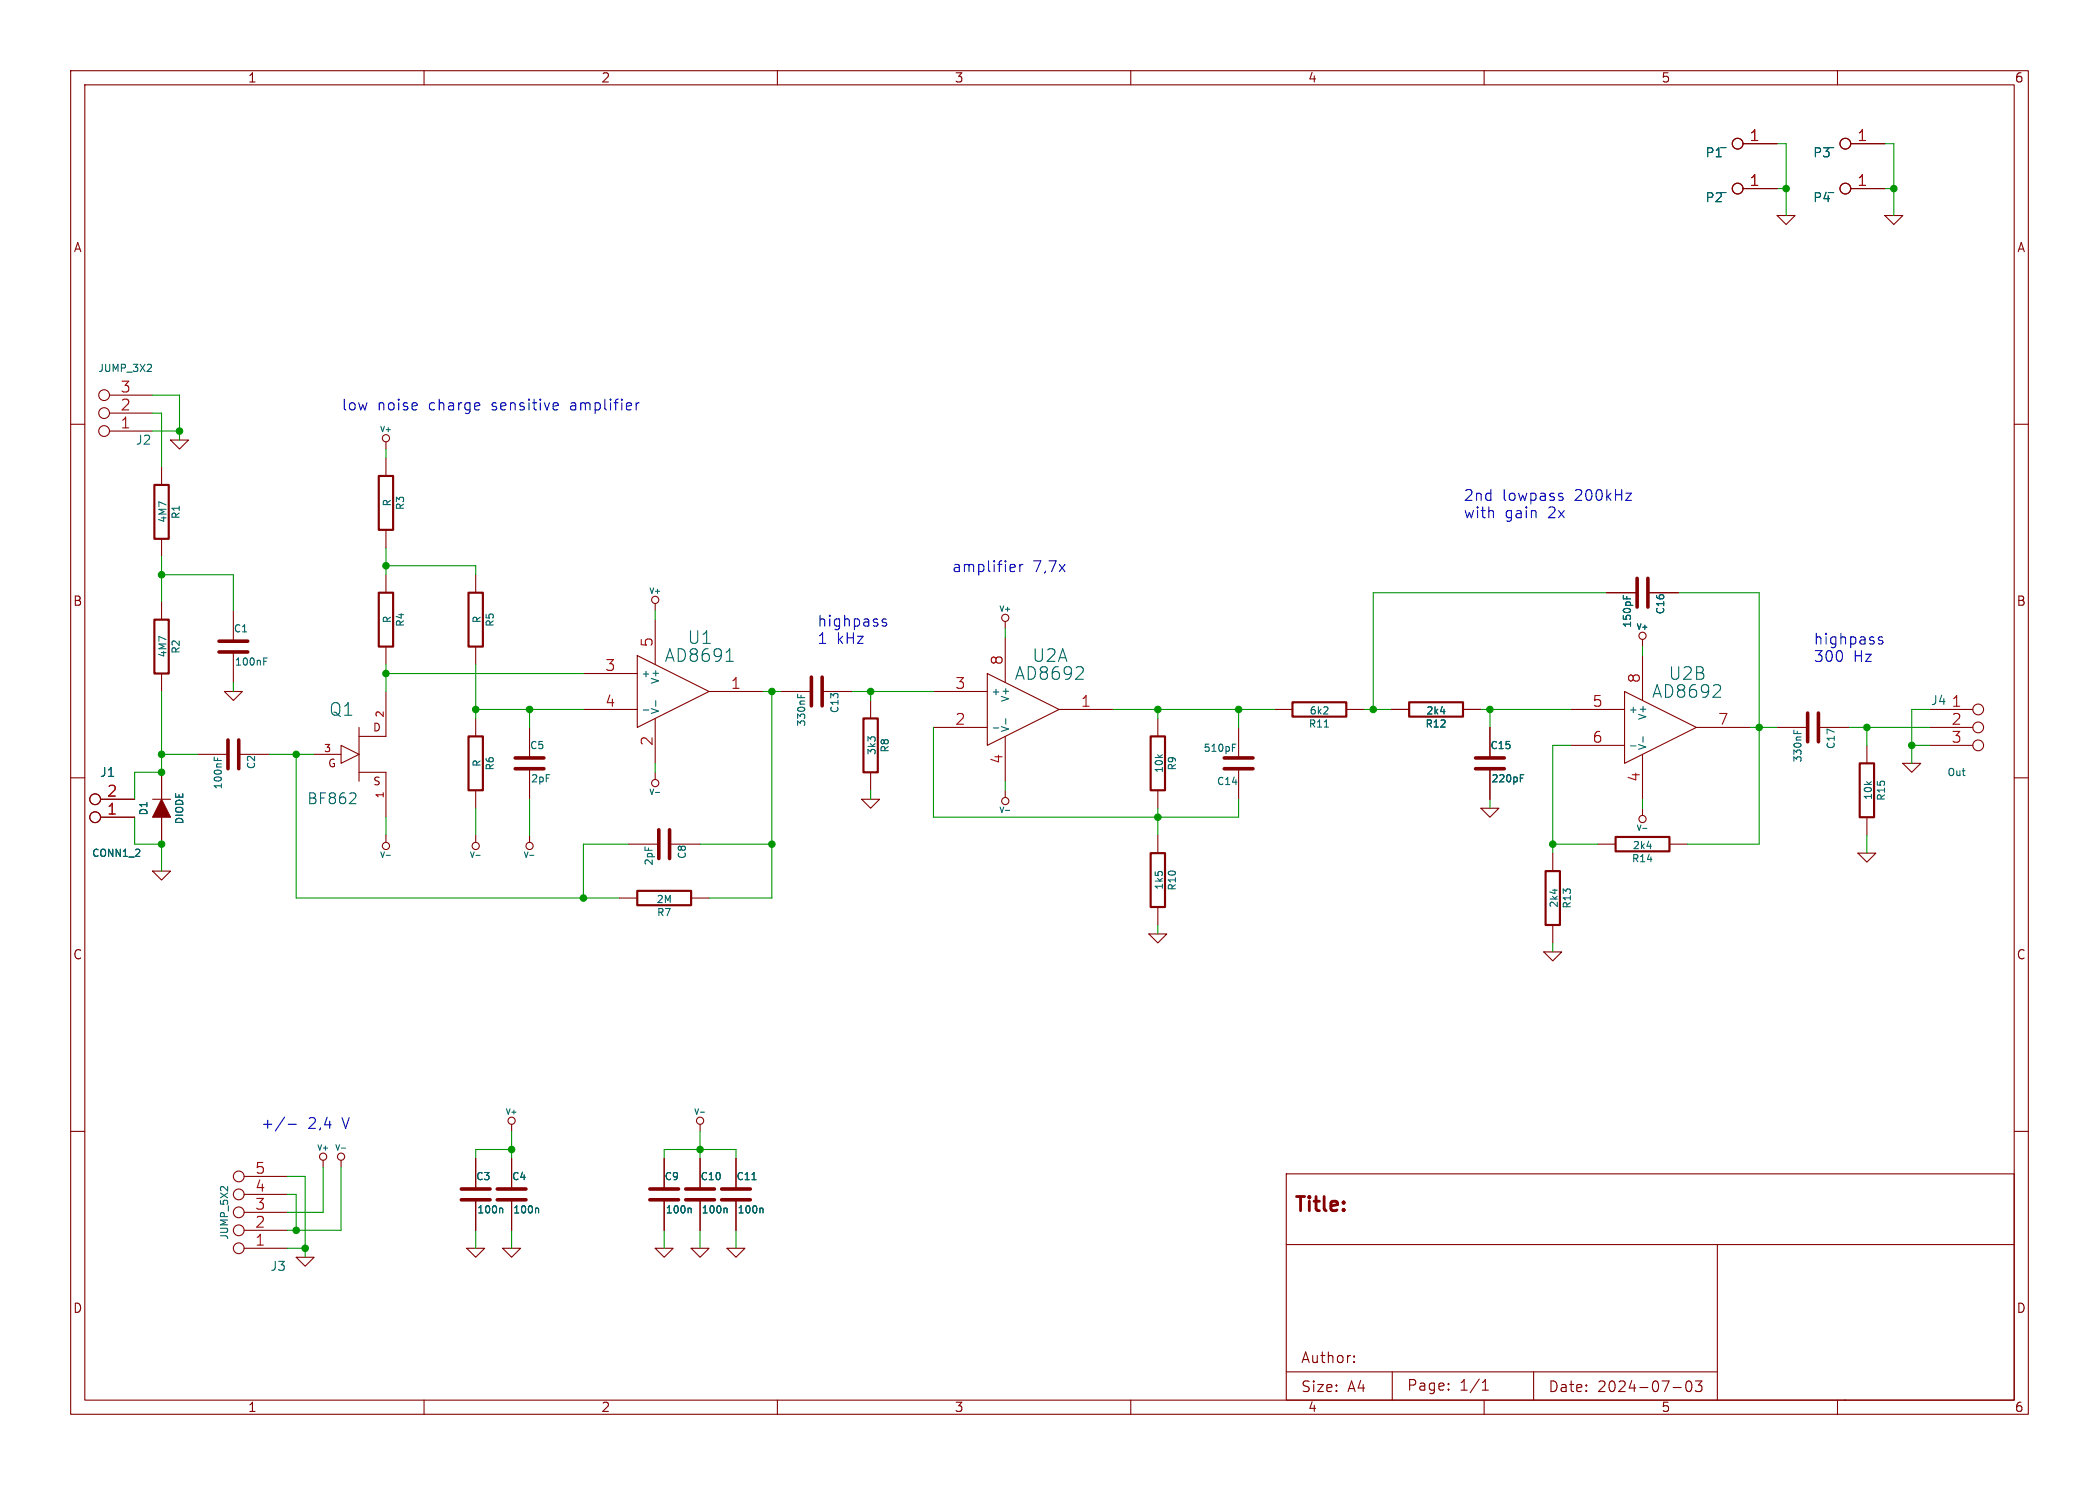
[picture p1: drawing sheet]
<svg xmlns="http://www.w3.org/2000/svg" width="297mm" height="210mm" viewBox="0 0 297 210" stroke-linecap="round" stroke-linejoin="round" font-family="sans-serif">
<g fill="none" stroke="#840000" stroke-width=".15">
<path d="M10 10h277v190h-277zM12 12h273v186h-273zM60 10v2M110 10v2M160 10v2M210 10v2M260 10v2M246.6 26.7h4.9M246.6 20.3h4.9M251.5 30.5h2.5l-1.3 1.3zM261.9 26.7h4.8M261.9 20.3h4.8"/>
<path d="M266.7 30.5h2.5l-1.2 1.3zM10 60h2M15.5 58.4h6.1M15.5 55.9h6.1M285 60h2M15.5 61h6.1M22.9 66v2.6M22.9 76.2v2.5M24.1 62.2h2.6l-1.3 1.3zM54.6 62.5v1M54.6 64.8v2.5M54.6 74.9v2.6"/>
<path d="M22.9 85.1v2.5M22.9 95.3v2.5M31.7 97.8h2.6l-1.3 1.3zM33 86.4v4.3M33 92.2v4.3M54.6 97.8v6.3h-3.8M54.6 81.3v2.5M54.6 91.4v2.6M67.3 81.3v2.5M67.3 91.4v2.6M82.5 95.3h7.7M90.2 92.7l10.1 5.1-10.1 5.1z"/>
<path d="M92.7 85.3v1.1M92.7 87.6v6.4M100.3 97.8h7.6M110.5 97.8h4.3M116.3 97.8h4.3M123.2 99.1v2.5M132.1 97.8h7.6M139.7 95.3l10.2 5-10.2 5.1zM142.2 87.9v1M142.2 90.2v6.3M227.3 83.8h4.3M229.9 97.8l10.1 5.1-10.1 5.1z"/>
<path d="M232.4 90.4v1M232.4 92.7v6.4M233.2 83.8h4.3M10 110h2M14.2 115.6h4.8M14.2 113h4.8M21.6 113h2.5M22.9 109.2v3.8M22.9 115.6v3.8M27.9 106.7h4.4M33.8 106.7h4.3M44.4 106.7h3.9"/>
<path d="M48.3 105.4l2.5 1.3-2.5 1.3zM50.8 102.9v7.6M50.8 109.2h3.8v6.4M54.6 118.1v1M67.3 118.1v1M67.3 101.6v2.5M67.3 111.8v2.5M74.9 118.1v1M74.9 102.9v4.3M74.9 108.7v4.3M82.5 100.3h7.7M88.9 119.4h4.3"/>
<path d="M92.7 109.2v1M92.7 101.6v6.4M94.7 119.4h4.4M121.9 113h2.6l-1.3 1.3zM123.2 109.2v2.6M132.1 102.9h7.6M142.2 111.8v1M142.2 104.1v6.4M149.9 100.3h7.6M163.8 101.6v2.5M163.8 111.8v2.5M163.8 118.1v2.6"/>
<path d="M175.3 102.9v4.3M175.3 108.7v4.3M180.3 100.3h2.6M190.5 100.3h2.5M196.8 100.3h2.6M207 100.3h2.5M209.5 114.3h2.6l-1.3 1.3zM210.8 102.9v4.3M210.8 108.7v4.3M222.2 100.3h7.7M222.2 105.4h7.7M226.1 119.4h2.5"/>
<path d="M232.4 114.3v1M232.4 106.7v6.3M236.2 119.4h2.6M240 102.9h7.6M251.5 102.9h4.3M257.3 102.9h4.3M264.2 105.4v2.6M264.2 115.6v2.5M269.2 108h2.6l-1.3 1.2zM273 100.3h6.1M273 102.9h6.1M273 105.4h6.1"/>
<path d="M285 110h2M21.6 123.2h2.5l-1.2 1.3zM87.6 127h2.6M97.8 127h2.5M162.6 132.1h2.5l-1.3 1.3zM163.8 128.3v2.5M218.4 134.6h2.6l-1.3 1.3zM219.7 120.7v2.5M219.7 130.8v2.6M262.9 120.7h2.5l-1.2 1.2zM10 160h2M72.4 159v1"/>
<path d="M99.1 159v1M285 160h2M34.5 176.5h6.1M34.5 174h6.1M34.5 171.5h6.1M34.5 168.9h6.1M34.5 166.4h6.1M41.9 177.8h2.5l-1.2 1.3zM45.7 164.1v1M48.3 164.1v1M66 176.5h2.6l-1.3 1.3zM67.3 163.8v4.3"/>
<path d="M67.3 169.7v4.3M71.1 176.5h2.6l-1.3 1.3zM72.4 163.8v4.3M72.4 169.7v4.3M92.7 176.5h2.5l-1.2 1.3zM94 163.8v4.3M94 169.7v4.3M97.8 176.5h2.5l-1.2 1.3zM99.1 163.8v4.3M99.1 169.7v4.3M102.9 176.5h2.5l-1.3 1.3zM104.1 163.8v4.3"/>
<path d="M104.1 169.7v4.3M182 166h103v32h-103zM182 176h103M243 176v22M60 198v2M110 198v2M160 198v2M182 194h61M191.6 192.6h.1l-.1 .1M191.6 192.6h-.1l.1 .1M191.6 191.8v.1M191.6 192.6v.1"/>
<path d="M191.6 191.8h.1l-.1 .1M191.6 191.8h-.1l.1 .1M197 194v4M205 196.5v.1M205 195.7v.1M209.7 196.6h.9M209.7 195.5l.5-.4v1.5M210 198v2M217 194v4M236.7 196.2h1.2M238.7 195.4a.36 .36 0 0 1 .6 .2 .77 .77 0 0 1-.4 1.2 1 1 0 0 1-.2-1.4zM239.9 195.3h.9l-.5 .6a.41 .41 0 0 1 .5 .3v.3l-.1 .2-.6 .1-.2-.1"/>
<path d="M260 198v2M261 198h.1"/>
<circle cx="245.9" cy="26.7" r=".76"/>
<circle cx="245.9" cy="20.3" r=".76"/>
<circle cx="261.1" cy="20.3" r=".76"/>
<circle cx="261.1" cy="26.7" r=".76"/>
<circle cx="14.7" cy="58.4" r=".76"/>
<circle cx="14.7" cy="55.9" r=".76"/>
<circle cx="14.7" cy="61" r=".76"/>
<circle cx="54.6" cy="62" r=".51"/>
<circle cx="92.7" cy="84.8" r=".51"/>
<circle cx="142.2" cy="87.4" r=".51"/>
<circle cx="232.4" cy="89.9" r=".51"/>
<circle cx="13.5" cy="115.6" r=".76"/>
<circle cx="13.5" cy="113" r=".76"/>
<circle cx="54.6" cy="119.6" r=".51"/>
<circle cx="67.3" cy="119.6" r=".51"/>
<circle cx="74.9" cy="119.6" r=".51"/>
<circle cx="92.7" cy="110.7" r=".51"/>
<circle cx="142.2" cy="113.3" r=".51"/>
<circle cx="232.4" cy="115.8" r=".51"/>
<circle cx="279.9" cy="105.4" r=".76"/>
<circle cx="279.9" cy="100.3" r=".76"/>
<circle cx="279.9" cy="102.9" r=".76"/>
<circle cx="72.4" cy="158.5" r=".51"/>
<circle cx="99.1" cy="158.5" r=".51"/>
<circle cx="33.8" cy="168.9" r=".76"/>
<circle cx="33.8" cy="166.4" r=".76"/>
<circle cx="33.8" cy="176.5" r=".76"/>
<circle cx="33.8" cy="171.4" r=".76"/>
<circle cx="33.8" cy="174" r=".76"/>
<circle cx="45.7" cy="163.6" r=".51"/>
<circle cx="48.3" cy="163.6" r=".51"/>
</g>
<g fill="none" stroke="#006464" stroke-width=".15">
<path d="M20.8 52.5h.6M21.4 51.6v.4M37.3 93.5h.4M37.3 93h.5M92.8 99.1v.8M102.7 93.5h1.1M112.9 98.2v.5M113.3 98.3v.4M153.1 94.4a.48 .48 0 0 1 .1 .6l-1 1.1h1.1M229.7 84.2v.5M230.2 84.4v.3M243.3 96.9a.48 .48 0 0 1 .1 .7l-1 1h1.1"/>
<path d="M30.3 107.1v.5M30.8 107.2v.4M50.2 112.2a.41 .41 0 0 1 .1 .6l-.9 .9h1M91 100.4h.8M92.7 112.1h.6M140.6 102.9h.7M142.3 114.6h.6M142.3 101.6v.8M174.4 105.7h.3M174.4 105.2h.5M187.4 102.8h.6M203.8 100.6h.7"/>
<path d="M215.1 110h.4M215.1 109.6h.5M230.7 105.5h.8M232.4 117.1h.6M232.5 104.2v.8M233 119.7h.7M253.8 103.3v.4M254.3 103.4v.3M54.6 121h.6M67.3 121h.6M75 121h.5M220 125.7v.7"/>
<path d="M99.1 157.3h.6M31.3 167.8h.3M32.2 167.8v.6M48.3 162.4h.6M70.8 170.9l.3 .1v.5M75.9 170.9l.3 .1v.5M97.5 170.9l.3 .1v.5M102.6 170.9l.3 .1v.5M106.4 166.8h.6M107.7 170.9l.3 .1v.5"/>
</g>
<g fill="none" stroke="#840000" stroke-width=".51">
<path d="M31 92.2h4.1M31 90.7h4.1M114.8 95.8v4M116.3 95.8v4M231.6 81.8v4.1M233.2 81.8v4.1M32.3 104.6v4.1M33.8 104.6v4.1M72.9 108.7h4.1M72.9 107.2h4.1M93.2 117.3v4.1M94.7 117.3v4.1"/>
<path d="M173.2 108.7h4.1M173.2 107.2h4.1M208.8 108.7h4.1M208.8 107.2h4.1M255.8 100.8v4.1M257.3 100.8v4.1M65.3 169.7h4M65.3 168.1h4M70.4 169.7h4M70.4 168.1h4M91.9 169.7h4.1M91.9 168.1h4.1"/>
<path d="M97 169.7h4.1M97 168.1h4.1M102.1 169.7h4.1M102.1 168.1h4.1"/>
</g>
<g fill="none" stroke="#840000" stroke-width=".3">
<path d="M21.8 68.6h2.1v7.6h-2.1zM53.6 67.3h2v7.6h-2zM21.8 87.6h2.1v7.7h-2.1zM53.6 83.8h2v7.6h-2zM66.3 83.8h2v7.6h-2zM182.9 99.3h7.6v2h-7.6zM199.4 99.3h7.6v2h-7.6zM66.3 104.1h2v7.7h-2zM122.2 101.6h2v7.6h-2zM162.8 104.1h2v7.7h-2zM228.6 118.4h7.6v2h-7.6zM263.1 108h2.1v7.6h-2.1z"/>
<path d="M90.2 126h7.6v2h-7.6zM162.8 120.7h2v7.6h-2zM218.7 123.2h2v7.6h-2z"/>
</g>
<path d="M22.9 113l1.2 2.6h-2.5z" fill="#840000" stroke="#840000" stroke-width=".15"/>
<g fill="none" stroke="#0000c2" stroke-width=".15">
<path d="M67.8 57l.1 .3-.7 .2M78.5 57h.4l.1 .3-.7 .2M78.9 57.9l-.4 .1M90 57v1M90.5 57h-.3l-.2 .2M143.1 79.8l.5 .1v.3l-.7 .1M144.3 79.8v1M144.7 79.8l-.3 .1-.1 .2M220.8 70.3h.3l.1 .2-.2 .3h-.3M220.8 69.7l.3 .1M230 69.7h.8l-.8 1.1h.8M125.4 87.6l-.4-.1-.2 .2 .1 .3 .5 .1 .1 .2-.1 .2h-.2h-.4"/>
<path d="M143.6 80.8h-.5M266.4 90.1h-.4l-.2 .2 .1 .2 .5 .1v.2v.2l-.2 .1-.4-.1M40.3 158l-1.3 1.9M40.8 159h1.1"/>
</g>
<g fill="none" stroke="#009600" stroke-width=".15">
<path d="M251.5 20.3h1.2v10.2M251.5 26.7h1.2M266.7 20.3h1.3v10.2M266.7 26.7h1.3M21.6 58.4h1.3v7.6M21.6 55.9h3.8v6.3M21.6 61h3.8M22.9 78.7v6.4M54.6 63.5v1.3M54.6 77.5v3.8M22.9 81.3h10.1v5.1M22.9 97.8v11.4h-3.9v3.8"/>
<path d="M33 96.5v1.3M54.6 80h12.7v1.3M54.6 94v3.8M54.6 95.3h27.9M67.3 94v7.6M92.7 86.4v1.2M107.9 97.8h2.6M109.2 97.8v29.2h-8.9M120.6 97.8h11.5M123.2 97.8v1.3M142.2 88.9v1.3M227.3 83.8h-33v16.5"/>
<path d="M232.4 91.4v1.3M237.5 83.8h11.4v35.6h-10.1M19 115.6v3.8h3.9v3.8M22.9 106.7h5M38.1 106.7h6.3M41.9 106.7v20.3h45.7M54.6 115.6v2.5M67.3 114.3v3.8M67.3 100.3h15.2M74.9 100.3v2.6M74.9 113v5.1M88.9 119.4h-6.4v7.6"/>
<path d="M92.7 108v1.2M99.1 119.4h10.1M123.2 111.8v1.2M132.1 102.9v12.7h43.2v-2.6M142.2 110.5v1.3M157.5 100.3h22.8M163.8 100.3v1.3M163.8 114.3v3.8M175.3 100.3v2.6M193 100.3h3.8M209.5 100.3h12.7M210.8 100.3v2.6"/>
<path d="M210.8 113v1.3M219.7 119.4h6.4M222.2 105.4h-2.5v15.3M232.4 113v1.3M247.6 102.9h3.9M261.6 102.9h11.4M264.2 102.9v2.5M264.2 118.1v2.6M270.5 105.4h2.5M273 100.3h-2.5v7.7M163.8 130.8v1.3M219.7 133.4v1.2"/>
<path d="M40.6 168.9h1.3v5.1M40.6 166.4h2.6v11.4M40.6 176.5h2.6M45.7 165.1v6.4h-5.1M48.3 165.1v8.9h-7.7M67.3 174v2.5M72.4 162.6h-5.1v1.2M72.4 160v3.8M72.4 174v2.5M94 163.8v-1.2h10.1v1.2M94 174v2.5M99.1 160v3.8"/>
<path d="M99.1 174v2.5M104.1 174v2.5"/>
</g>
<g fill="#009600" stroke="#009600" stroke-width=".15">
<circle cx="219.7" cy="119.4" r=".46"/>
<circle cx="248.9" cy="102.9" r=".46"/>
<circle cx="270.5" cy="105.4" r=".46"/>
<circle cx="22.9" cy="109.2" r=".46"/>
<circle cx="54.6" cy="80" r=".46"/>
<circle cx="22.9" cy="81.3" r=".46"/>
<circle cx="25.4" cy="61" r=".46"/>
<circle cx="22.9" cy="106.7" r=".46"/>
<circle cx="22.9" cy="119.4" r=".46"/>
<circle cx="72.4" cy="162.6" r=".46"/>
<circle cx="41.9" cy="174" r=".46"/>
<circle cx="43.2" cy="176.5" r=".46"/>
<circle cx="99.1" cy="162.6" r=".46"/>
<circle cx="163.8" cy="100.3" r=".46"/>
<circle cx="163.8" cy="115.6" r=".46"/>
<circle cx="109.2" cy="119.4" r=".46"/>
<circle cx="109.2" cy="97.8" r=".46"/>
<circle cx="175.3" cy="100.3" r=".46"/>
<circle cx="123.2" cy="97.8" r=".46"/>
<circle cx="82.5" cy="127" r=".46"/>
<circle cx="41.9" cy="106.7" r=".46"/>
<circle cx="54.6" cy="95.3" r=".46"/>
<circle cx="74.9" cy="100.3" r=".46"/>
<circle cx="67.3" cy="100.3" r=".46"/>
<circle cx="264.2" cy="102.9" r=".46"/>
<circle cx="252.7" cy="26.7" r=".46"/>
<circle cx="210.8" cy="100.3" r=".46"/>
<circle cx="268" cy="26.7" r=".46"/>
<circle cx="194.3" cy="100.3" r=".46"/>
</g>
<text font-size="2.8" fill="#840000" x="183" y="171.9">Title:</text>
<g font-size="2.5" fill="#006464">
<text x="94" y="93.8">AD8691</text>
<text x="97.2" y="91.3">U1</text>
<text x="146" y="93.8">U2A</text>
<text x="46.5" y="101.4">Q1</text>
<text x="143.5" y="96.4">AD8692</text>
<text x="233.7" y="98.9">AD8692</text>
<text x="236" y="96.4">U2B</text>
</g>
<g font-size="2.1" fill="#a90000">
<text x="247.5" y="20.1">1</text>
<text x="262.7" y="20.1">1</text>
<text x="247.5" y="26.4">1</text>
<text x="262.7" y="26.4">1</text>
<text x="17" y="58.2">2</text>
<text x="17" y="55.6">3</text>
<text x="17" y="60.7">1</text>
<text x="85.6" y="95">3</text>
<text x="92.5" y="91.6" transform="rotate(-90 92.5 91.6)">5</text>
<text x="142" y="94.1" transform="rotate(-90 142 94.1)">8</text>
<text x="85.6" y="100.1">4</text>
<text x="103.3" y="97.5">1</text>
<text x="135.1" y="97.5">3</text>
<text x="152.9" y="100.1">1</text>
<text x="225.3" y="100.1">5</text>
<text x="232.2" y="96.7" transform="rotate(-90 232.2 96.7)">8</text>
<text x="276.1" y="100.1">1</text>
<text x="92.5" y="105.6" transform="rotate(-90 92.5 105.6)">2</text>
<text x="135.1" y="102.6">2</text>
<text x="225.3" y="105.2">6</text>
<text x="243" y="102.6">7</text>
<text x="276.1" y="102.6">2</text>
<text x="276.1" y="105.2">3</text>
<text x="15.1" y="112.8">2</text>
<text x="142" y="108.1" transform="rotate(-90 142 108.1)">4</text>
<text x="232.2" y="110.7" transform="rotate(-90 232.2 110.7)">4</text>
<text x="15.1" y="115.3">1</text>
<text x="36" y="166.1">5</text>
<text x="36" y="173.7">2</text>
<text x="36" y="171.2">3</text>
<text x="36" y="168.7">4</text>
<text x="36" y="176.3">1</text>
</g>
<g font-size="2.1" fill="#0000c2">
<text x="48.3" y="58.2">low</text>
<text x="53.3" y="58.2">noise</text>
<text x="60.7" y="58.2">charge</text>
<text x="69.7" y="58.2">sensitive</text>
<text x="80.9" y="58.2">amplifier</text>
<text x="207" y="71">2nd</text>
<text x="212.5" y="71">lowpass</text>
<text x="222.8" y="71">200kHz</text>
<text x="207" y="73.4">with</text>
<text x="212.9" y="73.4">gain</text>
<text x="219.1" y="73.4">2x</text>
<text x="134.6" y="81">amplifier</text>
<text x="146.1" y="81">7,7x</text>
<text x="115.6" y="88.7">highpass</text>
<text x="115.6" y="91.2">1</text>
<text x="118.3" y="91.2">kHz</text>
<text x="256.5" y="91.3">highpass</text>
<text x="256.5" y="93.7">300</text>
<text x="262.2" y="93.7">Hz</text>
<text x="36.8" y="159.8">+/-</text>
<text x="43.5" y="159.8">2,4</text>
<text x="48.5" y="159.8">V</text>
</g>
<text font-size="2.1" fill="#006464" x="43.4" y="113.9">BF862</text>
<g font-size="2.1" fill="#840000">
<text x="184" y="193">Author:</text>
<text x="184" y="197.1">Size:</text>
<text x="190.7" y="197.1">A4</text>
<text x="199" y="196.9">Page:</text>
<text x="206.5" y="196.9">1/1</text>
<text x="219" y="197.1">Date:</text>
<text x="226" y="197.1">2024-07-03</text>
</g>
<g font-size="1.8" fill="#840000">
<text x="35" y="11.9">1</text>
<text x="85" y="11.9">2</text>
<text x="135" y="11.9">3</text>
<text x="185" y="11.9">4</text>
<text x="235" y="11.9">5</text>
<text x="285" y="11.9">6</text>
<text x="10.3" y="35.9">A</text>
<text x="285.3" y="35.9">A</text>
<text x="10.3" y="85.9">B</text>
<text x="285.3" y="85.9">B</text>
<text x="10.3" y="135.9">C</text>
<text x="285.3" y="135.9">C</text>
<text x="10.3" y="185.9">D</text>
<text x="285.3" y="185.9">D</text>
<text x="35" y="199.9">1</text>
<text x="85" y="199.9">2</text>
<text x="135" y="199.9">3</text>
<text x="185" y="199.9">4</text>
<text x="235" y="199.9">5</text>
<text x="285" y="199.9">6</text>
</g>
<g font-size="1.8" fill="#006464">
<text x="241.2" y="22.5">P1</text>
<text x="256.5" y="22.5">P3</text>
<text x="241.2" y="28.8">P2</text>
<text x="256.5" y="28.8">P4</text>
<text x="19.1" y="63.1">J2</text>
<text x="273.1" y="99.9">J4</text>
<text x="14" y="110.1">J1</text>
<text x="38.2" y="179.9">J3</text>
</g>
<g font-size="1.5" fill="#840000">
<text x="52.7" y="103.6">D</text>
<text x="46.3" y="108.7">G</text>
<text x="52.7" y="111.2">S</text>
</g>
<g font-size="1.4" fill="#006464">
<text x="243.3" y="21.1">_</text>
<text x="258.6" y="21.1">_</text>
<text x="243.3" y="27.4">_</text>
<text x="258.6" y="27.4">_</text>
<text x="13.8" y="52.8">JUMP_3X2</text>
<text x="55.5" y="71.7" transform="rotate(-90 55.5 71.7)">R</text>
<text x="23.8" y="74" transform="rotate(-90 23.8 74)">4M7</text>
<text x="25.6" y="73.5" transform="rotate(-90 25.6 73.5)">R1</text>
<text x="57.4" y="72.2" transform="rotate(-90 57.4 72.2)">R3</text>
<text x="33" y="89.6">C1</text>
<text x="55.5" y="88.2" transform="rotate(-90 55.5 88.2)">R</text>
<text x="57.4" y="88.7" transform="rotate(-90 57.4 88.7)">R4</text>
<text x="68.2" y="88.2" transform="rotate(-90 68.2 88.2)">R</text>
<text x="70.1" y="88.7" transform="rotate(-90 70.1 88.7)">R5</text>
<text x="231" y="88.9" transform="rotate(-90 231 88.9)">150pF</text>
<text x="235.7" y="87" transform="rotate(-90 235.7 87)">C16</text>
<text x="23.8" y="93.1" transform="rotate(-90 23.8 93.1)">4M7</text>
<text x="25.6" y="92.6" transform="rotate(-90 25.6 92.6)">R2</text>
<text x="33.1" y="94.3">100nF</text>
<text x="90.7" y="96">+</text>
<text x="93.4" y="101.1" transform="rotate(-90 93.4 101.1)">V-</text>
<text x="93.4" y="96.9" transform="rotate(-90 93.4 96.9)">V+</text>
<text x="118.8" y="101" transform="rotate(-90 118.8 101)">C13</text>
<text x="140.2" y="98.5">+</text>
<text x="143" y="99.4" transform="rotate(-90 143 99.4)">V+</text>
<text x="185.2" y="101.2">6k2</text>
<text x="201.7" y="101.2">2k4</text>
<text x="230.4" y="101.1">+</text>
<text x="233.1" y="102" transform="rotate(-90 233.1 102)">V+</text>
<text x="74.9" y="106.1">C5</text>
<text x="114.1" y="102.9" transform="rotate(-90 114.1 102.9)">330nF</text>
<text x="124.1" y="106.9" transform="rotate(-90 124.1 106.9)">3k3</text>
<text x="126" y="106.5" transform="rotate(-90 126 106.5)">R8</text>
<text x="143" y="103.6" transform="rotate(-90 143 103.6)">V-</text>
<text x="170.2" y="106.5">510pF</text>
<text x="185.1" y="103.1">R11</text>
<text x="201.6" y="103.1">R12</text>
<text x="210.8" y="106.1">C15</text>
<text x="233.1" y="106.2" transform="rotate(-90 233.1 106.2)">V-</text>
<text x="255.1" y="107.9" transform="rotate(-90 255.1 107.9)">330nF</text>
<text x="259.8" y="106" transform="rotate(-90 259.8 106)">C17</text>
<text x="31.6" y="111.7" transform="rotate(-90 31.6 111.7)">100nF</text>
<text x="36.3" y="108.9" transform="rotate(-90 36.3 108.9)">C2</text>
<text x="68.2" y="108.6" transform="rotate(-90 68.2 108.6)">R</text>
<text x="70.1" y="109.1" transform="rotate(-90 70.1 109.1)">R6</text>
<text x="75" y="110.8">2pF</text>
<text x="164.7" y="109.4" transform="rotate(-90 164.7 109.4)">10k</text>
<text x="166.6" y="109.1" transform="rotate(-90 166.6 109.1)">R9</text>
<text x="172.1" y="111.2">C14</text>
<text x="210.9" y="110.8">220pF</text>
<text x="265.1" y="113.2" transform="rotate(-90 265.1 113.2)">10k</text>
<text x="266.9" y="113.4" transform="rotate(-90 266.9 113.4)">R15</text>
<text x="275.5" y="110">Out</text>
<text x="21.1" y="115.4" transform="rotate(-90 21.1 115.4)">D1</text>
<text x="26.1" y="116.7" transform="rotate(-90 26.1 116.7)">DIODE</text>
<text x="12.9" y="121.4">CONN1_2</text>
<text x="92.6" y="122.5" transform="rotate(-90 92.6 122.5)">2pF</text>
<text x="97.3" y="121.6" transform="rotate(-90 97.3 121.6)">C8</text>
<text x="164.7" y="125.9" transform="rotate(-90 164.7 125.9)">1k5</text>
<text x="230.8" y="122.1">R14</text>
<text x="230.9" y="120.3">2k4</text>
<text x="92.8" y="127.9">2M</text>
<text x="92.9" y="129.8">R7</text>
<text x="166.6" y="126.1" transform="rotate(-90 166.6 126.1)">R10</text>
<text x="220.6" y="128.5" transform="rotate(-90 220.6 128.5)">2k4</text>
<text x="222.5" y="128.6" transform="rotate(-90 222.5 128.6)">R13</text>
<text x="67.3" y="167.1">C3</text>
<text x="72.4" y="167.1">C4</text>
<text x="93.9" y="167.1">C9</text>
<text x="99" y="167.1">C10</text>
<text x="104.1" y="167.1">C11</text>
<text x="67.4" y="171.8">100n</text>
<text x="72.5" y="171.8">100n</text>
<text x="94.1" y="171.8">100n</text>
<text x="99.2" y="171.8">100n</text>
<text x="104.3" y="171.8">100n</text>
<text x="32.5" y="175.4" transform="rotate(-90 32.5 175.4)">JUMP_5X2</text>
</g>
<g font-size="1.4" fill="#a90000">
<text x="54.4" y="101.6" transform="rotate(-90 54.4 101.6)">2</text>
<text x="45.7" y="106.4">3</text>
<text x="54.4" y="113" transform="rotate(-90 54.4 113)">1</text>
</g>
<g font-size="1.1" fill="#006464">
<text x="53.7" y="61.3">V+</text>
<text x="91.8" y="84.2">V+</text>
<text x="141.3" y="86.7">V+</text>
<text x="231.5" y="89.3">V+</text>
<text x="91.8" y="112.6">V-</text>
<text x="141.3" y="115.2">V-</text>
<text x="231.5" y="117.7">V-</text>
<text x="53.7" y="121.5">V-</text>
<text x="66.4" y="121.5">V-</text>
<text x="74" y="121.5">V-</text>
<text x="71.4" y="157.8">V+</text>
<text x="98.1" y="157.8">V-</text>
<text x="44.8" y="162.9">V+</text>
<text x="47.3" y="162.9">V-</text>
</g>
</svg>
